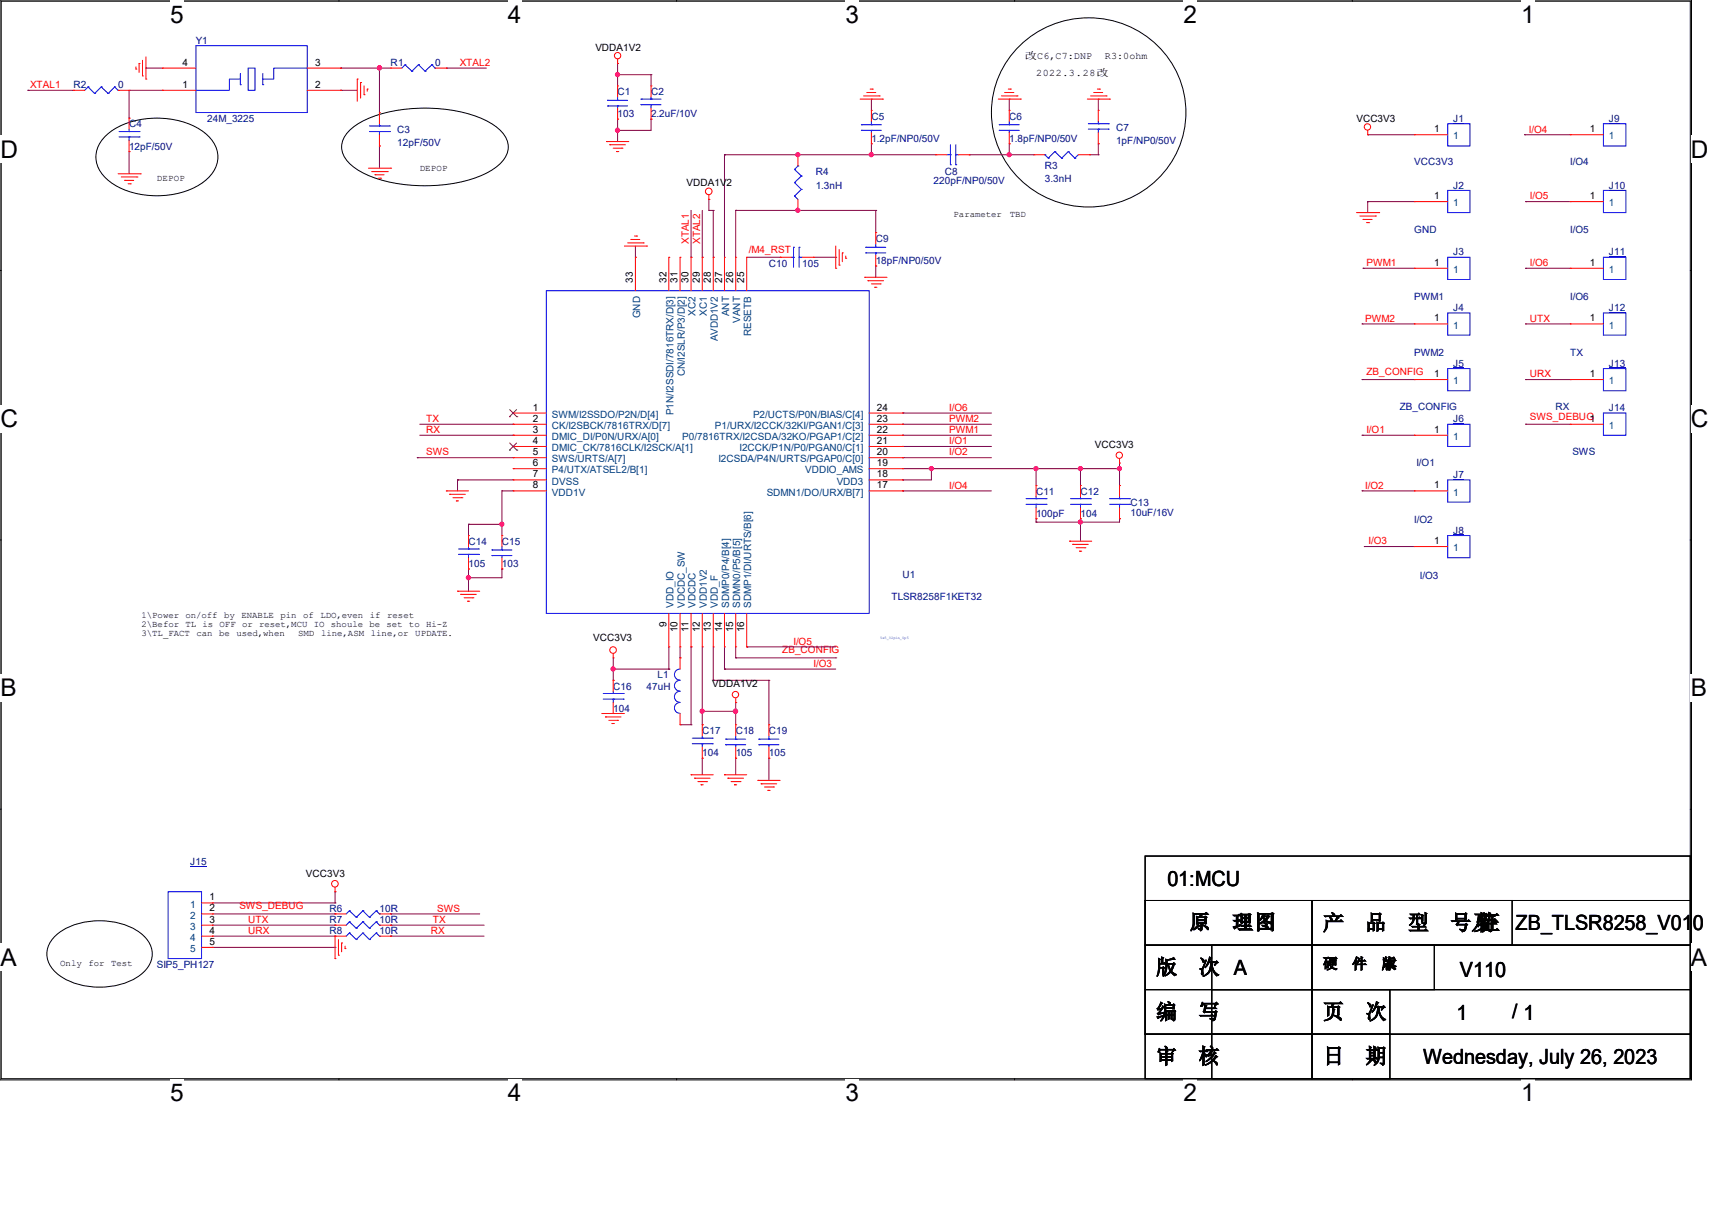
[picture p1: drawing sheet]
<svg xmlns="http://www.w3.org/2000/svg" width="297mm" height="210mm" viewBox="0 0 297 210" stroke-linecap="round" stroke-linejoin="round" font-family="sans-serif">
<path d="M0 0h293.5v187.3h-293.5zM.2 .2h293v186.9h-293z" fill="none" stroke="#000" stroke-width=".17"/>
<g fill="#fff">
<path d="M29.5 .1h2.4v4.8h-2.4z"/>
<path d="M29.5 187.2h2.4v4.7h-2.4z"/>
</g>
<path d="M58.8 0v.2M58.8 187.1v.2" fill="none" stroke="#000" stroke-width=".17"/>
<g fill="#fff">
<path d="M88.1 .1h2.4v4.8h-2.4z"/>
<path d="M88.1 187.2h2.4v4.7h-2.4z"/>
</g>
<path d="M117.4 0v.2M117.4 187.1v.2" fill="none" stroke="#000" stroke-width=".17"/>
<g fill="#fff">
<path d="M146.7 .1h2.4v4.8h-2.4z"/>
<path d="M146.7 187.2h2.4v4.7h-2.4z"/>
</g>
<path d="M176 0v.2M176 187.1v.2" fill="none" stroke="#000" stroke-width=".17"/>
<g fill="#fff">
<path d="M205.3 .1h2.4v4.8h-2.4z"/>
<path d="M205.3 187.2h2.4v4.7h-2.4z"/>
</g>
<path d="M234.6 0v.2M234.6 187.1v.2" fill="none" stroke="#000" stroke-width=".17"/>
<g fill="#fff">
<path d="M263.9 .1h2.4v4.8h-2.4z"/>
<path d="M263.9 187.2h2.4v4.7h-2.4z"/>
<path d="M.1 23.5h3v4.8h-3z"/>
<path d="M293.3 23.5h3.1v4.8h-3.1z"/>
<path d="M.1 70.2h3v4.8h-3z"/>
<path d="M293.3 70.2h3.1v4.8h-3.1z"/>
</g>
<path d="M0 46.9h.2M293.2 46.9h.3" fill="none" stroke="#000" stroke-width=".17"/>
<g fill="#fff">
<path d="M.1 117h2.8v4.7h-2.8z"/>
<path d="M293.3 117h2.9v4.7h-2.9z"/>
</g>
<path d="M0 93.6h.2M293.2 93.6h.3" fill="none" stroke="#000" stroke-width=".17"/>
<g fill="#fff">
<path d="M0 163.7h2.9v4.7h-2.9z"/>
<path d="M293.2 163.7h3v4.7h-3z"/>
</g>
<g fill="none" stroke="#000" stroke-width=".17">
<path d="M176.4 8.4a17 17 0 0 1 29 8 16.7 16.7 0 0 1-21.3 18.8 16.2 16.2 0 0 1-7.7-26.8zM18.1 23.8a13 13 0 0 1 10.6-3.2 11.1 11.1 0 0 1 8.3 4 4.8 4.8 0 0 1-1.4 6.7 14.8 14.8 0 0 1-13.7 1.7 7.7 7.7 0 0 1-5.2-4.9 4.7 4.7 0 0 1 1.4-4.3zM60.7 22.5a17.3 17.3 0 0 1 9.7-3.6 25.5 25.5 0 0 1 14.6 2.4 5.3 5.3 0 0 1 3.2 4.2 5.3 5.3 0 0 1-3.2 4.2 25.8 25.8 0 0 1-16.2 2.1 16.4 16.4 0 0 1-8.1-3.4 3.7 3.7 0 0 1 0-5.9zM0 140.3h.2M198.7 156.2h94.5v7.7h-94.5zM198.7 156.2h28.9v23.2h-28.9zM198.7 148.5h94.5v7.7h-94.5zM227.6 156.2h34.7v7.7h-34.7zM293.2 140.3h.3M9.6 162.3a12 12 0 0 1 10.3-2.4 8.5 8.5 0 0 1 6.1 3.9 4.2 4.2 0 0 1-1.8 5.4 13 13 0 0 1-13.8 0 4.2 4.2 0 0 1-.8-6.9zM198.7 171.6h94.5v7.8h-94.5zM198.7 163.9h94.5v7.7h-94.5z"/>
<path d="M198.7 179.4h94.5v7.7h-94.5zM210.2 171.6h17.4v7.8h-17.4zM210.2 179.4h17.4v7.7h-17.4zM210.2 163.9h17.4v7.7h-17.4zM227.6 163.9h21.2v7.7h-21.2zM227.6 171.6h13.5v7.8h-13.5zM227.6 179.4h13.5v7.7h-13.5z"/>
</g>
<g fill="none" stroke="#800040" stroke-width=".17">
<path d="M4.8 15.7h.1M4.8 15.7h7.9M25.3 11.8h.1M25.3 11.8h2.9M28.2 15.7h.1M28.2 15.7h-5.8v4.8M59.1 15.7h.1M59.1 11.8h.1M59.1 15.7h2.9M59.1 11.8h8.7M65.8 11.8h.1M65.8 11.8v7.7"/>
<path d="M77.4 11.8h.1M77.4 11.8h7M107.1 13h.1M107.1 11h.1M107.1 11v3.9M107.1 13h5.8M112.9 13h.1M112.9 13v1.9M151.2 17.2h.1M151.2 17.2v1.9M175.1 17.2h.1M175.1 17.2v1.9"/>
<path d="M190.5 17.2h.1M190.5 17.2v1.9M22.4 20.5h.1M22.4 26.3h.1M22.4 26.3v3.8M65.8 25.3h.1M65.8 25.3v3.9M107.1 22.6h.1M107.1 20.7h.1M107.1 20.7v3.9M112.9 20.7h.1M112.9 20.7v1.9h-5.8"/>
<path d="M119.9 36.5v8.1M121.8 36.5v8.1M123 34.6h.1M123 34.6v1.9h.7M123.7 36.5h.1M123.7 36.5v8.1M125.7 26.8h.1M125.7 26.8h36.6M125.7 26.8v17.8M127.6 36.5h.1M127.6 36.5h24.3M127.6 36.5v8.1"/>
<path d="M138.4 26.8h.1M138.4 36.5h.1M151.2 24.9h.1M151.2 26.8h.1M151.2 24.9v1.9M151.9 36.5h.1M151.9 36.5v3.8M168.1 26.8h.1M168.1 26.8h11.3M175.1 26.8h.1M175.1 24.9h.1M175.1 24.9v1.9"/>
<path d="M189 26.8h1.5M190.5 24.9h.1M190.5 26.8h.1M190.5 24.9v1.9M237.3 23.4h.1M237.3 35h.1M237.3 23.4h8.1M237.3 35h8.1M237.3 35v1.9M264.5 23.4h.1M264.5 23.4h7.9M264.7 35h.1"/>
<path d="M264.7 35h7.7M110.2 44.6h.1M110.2 42.7v1.9M119.9 44.6h.1M121.8 44.6h.1M123.7 44.6h.1M129.5 44.6h5.8M135.3 44.6h.1M141.1 44.6h3.9M145 44.6h.1M151.9 46.1h.1M151.9 46.1v2"/>
<path d="M236.3 56.2h.1M236.3 56.2h9.1M236.5 46.5h.1M236.5 46.5h8.9M264.7 46.5h.1M264.7 56.2h.1M264.7 46.5h7.7M264.7 56.2h7.7M72.4 79.4h.1M72.4 79.4h16.6M72.8 75.5h16.2M72.8 73.6h16.2"/>
<path d="M89 73.6h.1M89 75.5h.1M156.6 73.6h.1M156.6 75.5h.1M156.6 77.4h.1M156.6 79.4h.1M156.6 71.6h.1M156.6 75.5h15.4M156.6 73.6h15.4M156.6 79.4h15.4M156.6 77.4h15.4M156.6 71.6h15.4"/>
<path d="M236.3 75.5h.1M236.3 65.8h.1M236.3 75.5h9.1M236.3 65.8h9.1M264.7 65.8h.1M264.7 73.6h.1M264.7 65.8h7.7M264.7 73.6h7.7M79.4 83.2h.1M79.4 83.2v1.9M79.4 83.2h9.6M81.3 90.9h.1"/>
<path d="M81.3 98.7h.1M81.3 90.9v2M81.3 98.7v3.8M81.3 90.9h5.8M87.1 90.9h.1M87.1 98.7h.1M87.1 85.1h.1M87.1 85.1h1.9M87.1 98.7v1.5h-5.8M87.1 85.1v7.8M156.6 83.2h.1M156.6 85.1h.1"/>
<path d="M156.6 85.1h15.4M156.6 81.3h37.6M161.6 81.3h.1M161.6 81.3v1.9h-5M179.7 90h.1M179.7 90.6h.1M179.7 81.3h.1M179.7 81.3v2.9M179.7 90v.6M187.5 90.6h.1M187.5 81.3h.1M187.5 90h.1"/>
<path d="M187.5 81.3v2.9M187.5 90v3.9M194.2 81.3h.1M194.2 90h.1M194.2 84.2h.1M194.2 80.3v3.9M194.2 90v.6h-14.5M236.3 85.1h.1M236.3 85.1h9.1M236.7 94.8h.1M236.7 94.8h8.7M81.3 100.2h.1"/>
<path d="M106.4 116h.1M106.4 118h.1M106.4 114.1v3.9M106.4 116h9.6M116 116h.1M116 112.2v3.8M118 114.1h.1M118 112.2v1.9M119.9 112.2h.1M119.9 112.2v13.5M121.8 112.2v13.5M123.7 118h.1"/>
<path d="M123.7 112.2v5.8M123.7 118h9.7M125.7 116h.1M125.7 112.2v3.8M125.7 116h19.3M127.6 114.1h.1M127.6 112.2v1.9M127.6 114.1h17.4M129.5 112.2h.1M129.5 112.2h15.5M133.4 118h.1M133.4 118v7.7"/>
<path d="M145 114.1h.1M118 125.7h1.9M119.9 125.7h.1M121.8 125.7h.1M121.8 131.5h.1M121.8 123.4h.1M121.8 131.5v2.9M121.8 123.4h5.8M127.6 123.4h.1M127.6 131.5h.1M127.6 121.8h.1M127.6 121.8v3.9"/>
<path d="M127.6 131.5v2.9M133.4 131.5h.1M133.4 131.5v3.8M36.9 158.5h21.2M36.9 156.6h21.2M58.1 154.6h.1M58.1 156.6h.1M58.1 158.5h.1M58.1 154.6v2M67.8 158.5h.1M67.8 158.5h15.4M36.9 160.4h21.2"/>
<path d="M36.9 162.3h21.2M36.9 164.3h21.2M58.1 160.4h.1M58.1 162.3h.1M58.1 164.3h.1M67.8 160.4h.1M67.8 162.3h.1M67.8 160.4h16.2M67.8 162.3h16.2"/>
</g>
<g fill="#f0f" stroke="#f0f" stroke-width=".17">
<circle cx="175.1" cy="26.8" r=".36"/>
<circle cx="151.2" cy="26.8" r=".36"/>
<circle cx="138.4" cy="26.8" r=".36"/>
<circle cx="138.4" cy="36.5" r=".36"/>
<circle cx="107.1" cy="22.6" r=".36"/>
<circle cx="107.1" cy="12.9" r=".36"/>
<circle cx="65.8" cy="11.8" r=".38"/>
<circle cx="87.1" cy="90.9" r=".36"/>
<circle cx="81.3" cy="100.2" r=".36"/>
<circle cx="106.4" cy="116" r=".36"/>
<circle cx="127.6" cy="123.3" r=".38"/>
<circle cx="121.8" cy="123.3" r=".36"/>
<circle cx="194.2" cy="81.3" r=".36"/>
<circle cx="187.4" cy="90.5" r=".36"/>
<circle cx="161.6" cy="81.3" r=".36"/>
<circle cx="179.7" cy="81.3" r=".36"/>
<circle cx="187.4" cy="81.3" r=".36"/>
</g>
<g fill="none" stroke="#f00" stroke-width=".17">
<path d="M23.6 12h.1M23.6 11.6v.4M24.1 11h.1M24.1 11v1.6M24.7 13.2h.1M24.7 10.5v2.7M25.3 13.7h.1M25.3 9.9v3.8M62 13.7h.1M62 13.7v3.9M62.6 14.3h.1M62.6 14.3v2.7"/>
<path d="M63.2 16.4h.1M63.2 14.9v1.5M63.7 15.5h.1M63.7 15.5v.3M107.1 11h.1M107.1 10.2v.8M149.2 17.2h3.9M149.8 16.6h2.7M150.4 16h.1M150.4 16h1.5M151 15.5h.3M151.3 15.5h.1"/>
<path d="M152.5 16.6h.1M153.1 17.2h.1M173.2 17.2h3.8M173.7 16.6h2.7M174.3 16h.1M174.3 16h1.6M174.9 15.5h.4M175.3 15.5h.1M176.4 16.6h.1M177 17.2h.1M188.6 17.2h3.9M189.2 16.6h2.7"/>
<path d="M189.8 16h.1M189.8 16h1.5M190.4 15.5h.4M190.8 15.5h.1M191.9 16.6h.1M192.5 17.2h.1M20.5 30.1h3.8M21 30.7h2.7M21.6 31.3h.1M21.6 31.3h1.6M22.2 31.9h.4M22.6 31.9h.1"/>
<path d="M23.7 30.7h.1M24.3 30.1h.1M63.9 29.2h3.9M64.5 29.8h2.7M65.1 30.3h.1M65.1 30.3h1.5M65.7 30.9h.3M66 30.9h.1M67.2 29.8h.1M67.8 29.2h.1M105.2 24.6h.1M105.2 24.6h3.9"/>
<path d="M105.8 25.1h.1M105.8 25.1h2.7M106.4 25.7h1.5M107 26.3h.1M107 26.3h.4M107.9 25.7h.1M123 34.6h.1M123 33.8v.8M235.3 36.9h3.9M235.9 37.5h2.7M236.5 38.1h.1M236.5 38.1h1.5"/>
<path d="M237.1 38.6h.3M237.3 23.4h.1M237.3 22.6v.8M237.4 38.6h.1M238.6 37.5h.1M239.2 36.9h.1M108.3 42.7h3.9M108.9 42.1h2.7M109.5 41.5h.1M109.5 41.5h1.5M110.1 40.9h.3M110.4 40.9h.1"/>
<path d="M111.6 42.1h.1M112.2 42.7h.1M145 46.5h.1M145 42.7v3.8M145.6 46h.1M145.6 43.3v2.7M146.1 43.9h.1M146.1 43.9v1.5M146.7 44.8h.1M146.7 44.4v.4M150 48.1h.1M150 48.1h3.9"/>
<path d="M150.6 48.7h.1M150.6 48.7h2.7M151.2 49.2h1.5M151.8 49.8h.1M151.8 49.8h.3M152.7 49.2h.1M194.2 79.5v.8M77.4 85.1h.1M77.4 85.1h3.9M78 85.7h.1M78 85.7h2.7M78.6 86.3h1.5"/>
<path d="M79.2 86.9h.1M79.2 86.9h.3M80.1 86.3h.1M185.5 93.9h.1M185.5 93.9h3.9M186.1 94.4h.1M186.1 94.4h2.7M186.7 95h1.5M187.3 95.6h.1M187.3 95.6h.4M188.2 95h.1M194.2 80.3h.1"/>
<path d="M79.4 102.5h.1M79.4 102.5h3.8M79.9 103.1h.1M79.9 103.1h2.7M80.5 103.7h1.5M81.1 104.3h.1M81.1 104.3h.4M82 103.7h.1M106.4 114.1h.1M106.4 113.3v.8M104.4 123.7h.1M104.4 123.7h3.9"/>
<path d="M105 124.3h.1M105 124.3h2.7M105.6 124.9h1.5M106.2 125.5h.1M106.2 125.5h.4M107.1 124.9h.1M119.9 134.4h.1M119.9 134.4h3.8M120.5 135h.1M120.5 135h2.7M121.1 135.6h1.5M121.6 136.1h.1"/>
<path d="M121.6 136.1h.4M122.6 135.6h.1M125.7 134.4h.1M125.7 134.4h3.8M126.3 135h.1M126.3 135h2.7M126.8 135.6h1.6M127.4 136.1h.1M127.4 136.1h.4M127.6 121.8h.1M127.6 121.1v.7M128.4 135.6h.1"/>
<path d="M131.5 135.3h.1M131.5 135.3h3.8M132 135.9h.1M132 135.9h2.7M132.6 136.5h1.6M133.2 137.1h.1M133.2 137.1h.4M134.2 136.5h.1M58.1 154.6h.1M58.1 153.9v.7M58.1 166.2h.1M58.1 162.3v3.9"/>
<path d="M58.7 165.7h.1M58.7 162.9v2.8M59.3 163.5h.1M59.3 163.5v1.6M59.9 164.5h.1M59.9 164.1v.4"/>
<circle cx="107.1" cy="9.7" r=".55"/>
<circle cx="123" cy="33.2" r=".57"/>
<circle cx="237.2" cy="22" r=".55"/>
<circle cx="194.2" cy="79" r=".55"/>
<circle cx="106.4" cy="112.7" r=".57"/>
<circle cx="127.6" cy="120.5" r=".55"/>
<circle cx="58.1" cy="153.3" r=".57"/>
</g>
<path d="M251.2 83.2h3.8v3.9h-3.8z" fill="none" stroke="#00f" stroke-width=".17"/>
<path d="M252.1 83.1h1.9v.1h-1.9z" fill="#000080"/>
<path d="M65.8 19.5h.1M65.8 19.5v2M65.8 25.3h.1M65.8 23.4v1.9M272.4 46.5h.1M272.4 46.5h5.8M245.4 85.1h.1M245.4 85.1h5.8M58.1 162.3h.1M58.1 162.3h2M65.8 162.3h2M67.8 162.3h.1" fill="none" stroke="#f00" stroke-width=".17"/>
<g fill="none" stroke="#00f" stroke-width=".17">
<path d="M64.1 22.8h3.5M64.1 21.8h3.5M65.8 21.8h.1M65.8 22.8h.1M65.8 21.5v.3M65.8 22.8v.6M67.6 22.8h.1M67.6 21.8h.1M278.2 44.6h3.9v3.9h-3.9zM251.2 92.9h3.8v3.8h-3.8zM60.6 161.8h.1M60.6 161.8l-.5 .5"/>
<path d="M60.6 161.8l1.2 1.1M61.8 162.9h.1M62.9 161.8h.1M62.9 161.8l-1.1 1.1M62.9 161.8l1.2 1.1M64.1 162.9h.1M65.3 161.8h.1M65.3 161.8l-1.2 1.1M65.3 161.8l.5 .5M65.8 162.3h.1"/>
</g>
<path d="M279.1 44.5h2.9" fill="none" stroke="#000080" stroke-width=".17"/>
<path d="M252.1 92.7h1.9v.1h-1.9z" fill="#000080"/>
<g fill="none" stroke="#f00" stroke-width=".17">
<path d="M135.3 44.6h.1M135.3 44.6h2M139.2 44.6h1.9M141.1 44.6h.1M187.5 84.2h.1M187.5 90h.1M187.5 84.2v1.9M187.5 88.1v1.9M245.4 94.8h.1M245.4 94.8h5.8M58.1 158.5h.1M58.1 158.5h2"/>
<path d="M65.8 158.5h2M67.8 158.5h.1"/>
</g>
<g fill="none" stroke="#00f" stroke-width=".17">
<path d="M137.3 44.6h.4M137.7 44.6h.1M137.7 42.9h.1M137.7 42.9v3.5M138.6 42.9h.1M138.6 44.6h.1M138.6 44.6h.6M138.6 42.9v3.5M251.2 63.9h3.8v3.9h-3.8zM185.7 87.5h3.5M185.7 86.5h3.5M187.5 86.5h.1"/>
<path d="M187.5 87.5h.1M187.5 86.1v.4M187.5 87.5v.6M189.2 87.5h.1M189.2 86.5h.1M60.6 157.9h.1M60.6 157.9l-.5 .6M60.6 157.9l1.2 1.2M61.8 159.1h.1M62.9 157.9h.1M62.9 157.9l-1.1 1.2M62.9 157.9l1.2 1.2"/>
<path d="M64.1 159.1h.1M65.3 157.9h.1M65.3 157.9l-1.2 1.2M65.3 157.9l.5 .6M65.8 158.5h.1"/>
</g>
<path d="M252.1 63.8h1.9v.1h-1.9z" fill="#000080"/>
<g fill="none" stroke="#f00" stroke-width=".17">
<path d="M272.4 35h.1M272.4 35h5.8M245.4 65.8h.1M245.4 65.8h5.8M81.3 92.9h.1M81.3 98.7h.1M81.3 92.9v1.9M81.3 96.7v2M87.1 98.7h.1M87.1 92.9h.1M87.1 92.9v1.9M87.1 96.7v2"/>
<path d="M127.6 131.5h.1M127.6 125.7h.1M127.6 125.7v1.9M127.6 129.5v2"/>
</g>
<g fill="none" stroke="#00f" stroke-width=".17">
<path d="M278.2 33h3.9v3.9h-3.9zM251.2 73.6h3.8v3.8h-3.8zM79.5 96.1h3.5M79.5 95.2h3.5M81.3 95.2h.1M81.3 96.1h.1M81.3 94.8v.4M81.3 96.1v.6M83 96.1h.1M83 95.2h.1M85.3 95.4h.1M85.3 96.4h.1"/>
<path d="M85.3 95.4h3.5M85.3 96.4h3.5M87.1 96.4h.1M87.1 95.4h.1M87.1 94.8v.6M87.1 96.4v.3M125.9 128.2h.1M125.9 129.2h.1M125.9 128.2h3.5M125.9 129.2h3.5M127.6 129.2h.1M127.6 128.2h.1"/>
<path d="M127.6 127.6v.6M127.6 129.2v.3"/>
</g>
<path d="M279.1 33h2.9" fill="none" stroke="#000080" stroke-width=".17"/>
<path d="M252.1 73.4h1.9v.1h-1.9z" fill="#000080"/>
<path d="M245.4 75.5h.1M245.4 75.5h5.8M272.4 65.8h.1M272.4 65.8h5.8M58.1 160.4h.1M58.1 160.4h2M65.8 160.4h2M67.8 160.4h.1" fill="none" stroke="#f00" stroke-width=".17"/>
<g fill="none" stroke="#00f" stroke-width=".17">
<path d="M278.2 21.5h3.9v3.8h-3.9zM278.2 63.9h3.9v3.9h-3.9zM60.6 159.9h.1M60.6 159.9l-.5 .5M60.6 159.9l1.2 1.1M62.9 159.9h.1M62.9 159.9l-1.1 1.1M62.9 159.9l1.2 1.1M65.3 159.9h.1M65.3 159.9l-1.2 1.1M65.3 159.9l.5 .5M61.8 161h.1"/>
<path d="M64.1 161h.1M65.8 160.4h.1"/>
</g>
<path d="M279.1 63.8h2.9" fill="none" stroke="#000080" stroke-width=".17"/>
<path d="M279.1 21.3h1.9v.1h-1.9z" fill="#000080"/>
<path d="M67.8 11.8h.1M67.8 11.8h1.9M75.5 11.8h1.9M77.4 11.8h.1M107.1 14.9h.1M107.1 14.9v1.9M107.1 18.8v1.9M107.1 20.7h.1M272.4 23.4h.1M272.4 23.4h5.8M245.4 56.2h.1M245.4 56.2h5.8" fill="none" stroke="#f00" stroke-width=".17"/>
<g fill="none" stroke="#00f" stroke-width=".17">
<path d="M70.3 11.2h.1M70.3 11.2l-.6 .6M70.3 11.2l1.2 1.2M71.5 12.4h.1M72.6 11.2h.1M72.6 11.2l-1.1 1.2M72.6 11.2l1.1 1.2M73.7 12.4h.1M74.9 11.2h.1M74.9 11.2l-1.2 1.2M74.9 11.2l.6 .6M75.5 11.8h.1"/>
<path d="M105.4 17.4h.1M105.4 18.4h.1M105.4 17.4h3.5M105.4 18.4h3.5M107.1 18.4h.1M107.1 17.4h.1M107.1 16.8v.6M107.1 18.4v.4M251.2 21.5h3.8v3.8h-3.8zM251.2 54.3h3.8v3.8h-3.8z"/>
</g>
<path d="M252.1 21.3h1.9v.1h-1.9z" fill="#000080"/>
<g fill="none" stroke="#f00" stroke-width=".17">
<path d="M12.7 15.7h.1M12.7 15.7h2M20.5 15.7h1.9M22.4 15.7h.1M28.2 15.7h.1M28.2 11.8h.1M28.2 15.7h5.8M28.2 11.8h5.8M53.3 15.7h5.8M53.3 11.8h5.8M59.1 15.7h.1M59.1 11.8h.1"/>
<path d="M112.9 14.9h.1M112.9 14.9v1.9M112.9 18.8v1.9M151.2 19.1h.1M151.2 19.1v1.9M175.1 19.1h.1M175.1 19.1v1.9M190.5 19.1h.1M190.5 19.1v1.9M22.4 20.5h.1M22.4 26.3h.1M22.4 20.5v1.9"/>
<path d="M22.4 24.3v2M112.9 20.7h.1M138.4 36.5h.1M138.4 26.8h.1M138.4 26.8v2M138.4 34.6v1.9M151.2 24.9h.1M151.2 23v1.9M162.3 26.8h.1M162.3 26.8h2M166.2 26.8h1.9M168.1 26.8h.1"/>
<path d="M175.1 24.9h.1M175.1 23v1.9M179.4 26.8h.1M179.4 26.8h1.9M187.1 26.8h1.9M189 26.8h.1M190.5 24.9h.1M190.5 23v1.9M245.4 23.4h.1M245.4 35h.1M245.4 23.4h5.8M245.4 35h5.8"/>
<path d="M110.2 44.6h.1M110.2 44.6v5.8M116 44.6h.1M116 44.6v5.8M118 44.6h.1M118 44.6v5.8M119.9 44.6h.1M119.9 44.6v5.8M121.8 44.6h.1M121.8 44.6v5.8M123.7 44.6h.1M123.7 44.6v5.8"/>
<path d="M125.7 44.6h.1M125.7 44.6v5.8M127.6 44.6h.1M127.6 44.6v5.8M129.5 44.6h.1M129.5 44.6v5.8M151.9 46.1h.1M151.9 40.3h.1M151.9 40.3v2M151.9 44.2v1.9M245.4 46.5h.1M245.4 46.5h5.8"/>
<path d="M272.4 56.2h.1M272.4 56.2h5.8M89 71.6h.1M89 73.6h.1M89 75.5h.1M89 77.4h.1M89 79.4h.1M89 73.6h5.8M89 71.6h5.8M89 75.5h5.8M89 77.4h5.8M89 79.4h5.8"/>
<path d="M150.8 73.6h5.8M150.8 71.6h5.8M150.8 75.5h5.8M150.8 77.4h5.8M150.8 79.4h5.8M156.6 71.6h.1M156.6 73.6h.1M156.6 75.5h.1M156.6 77.4h.1M156.6 79.4h.1M272.4 73.6h.1M272.4 73.6h5.8"/>
<path d="M89 81.3h.1M89 83.2h.1M89 85.1h.1M89 81.3h5.8M89 83.2h5.8M89 85.1h5.8M150.8 81.3h5.8M150.8 83.2h5.8M150.8 85.1h5.8M156.6 85.1h.1M156.6 83.2h.1M156.6 81.3h.1"/>
<path d="M179.7 84.2h.1M179.7 90h.1M179.7 84.2v1.9M179.7 88.1v1.9M194.2 84.2h.1M194.2 90h.1M194.2 84.2v1.9M194.2 88.1v1.9M106.4 118h.1M106.4 118v1.9M116 112.2h.1M116 106.4v5.8"/>
<path d="M118 112.2h.1M118 114.1h.1M118 106.4v5.8M118 114.1v1.9M119.9 112.2h.1M119.9 106.4v5.8M121.8 112.2h.1M121.8 106.4v5.8M123.7 112.2h.1M123.7 106.4v5.8M125.7 112.2h.1M125.7 106.4v5.8"/>
<path d="M127.6 112.2h.1M127.6 106.4v5.8M129.5 112.2h.1M129.5 106.4v5.8M106.4 123.7h.1M106.4 121.8v1.9M118 125.7h.1M118 123.7v2M121.8 125.7h.1M121.8 131.5h.1M121.8 125.7v1.9M121.8 129.5v2"/>
<path d="M133.4 131.5h.1M133.4 125.7h.1M133.4 125.7v1.9M133.4 129.5v2M35 156.6h1.9M35 158.5h1.9M36.9 156.6h.1M36.9 158.5h.1M35 160.4h1.9M35 162.3h1.9M35 164.3h1.9M36.9 160.4h.1"/>
<path d="M36.9 162.3h.1M36.9 164.3h.1"/>
</g>
<g fill="none" stroke="#00f" stroke-width=".17">
<path d="M15.3 15.1h.1M15.3 15.1l-.6 .6M15.3 15.1l1.1 1.1M16.4 16.2h.1M17.6 15.1h.1M17.6 15.1l-1.2 1.1M17.6 15.1l1.2 1.1M18.8 16.2h.1M19.9 15.1h.1M19.9 15.1l-1.1 1.1M19.9 15.1l.6 .6M20.5 15.7h.1"/>
<path d="M34 7.9h19.3v11.6h-19.3zM41.7 14.7h.1M41.7 13.7h-1.9v2h-5.8M41.7 12.7v2M43.1 11.8h1.1v3.9h-1.1zM45.6 14.7h.1M45.6 12.7v2M53.3 11.8h-5.8v1.9h-1.9M111.2 18.2h.1M111.2 17.2h.1M111.2 18.2h3.5M111.2 17.2h3.5"/>
<path d="M112.9 17.2h.1M112.9 18.2h.1M112.9 16.8v.4M112.9 18.2v.6M20.7 23.7h3.4M20.7 22.8h3.4M22.4 22.8h.1M22.4 23.7h.1M22.4 22.4v.4M22.4 23.7v.6M24.1 23.7h.1M24.1 22.8h.1"/>
<path d="M137.8 34h.1M137.8 31.7h.1M137.8 29.4h.1M137.8 34l.6 .6M137.8 31.7l1.2 1.2M137.8 29.4l1.2 1.1M138.4 28.8h.1M138.4 28.8l-.6 .6M139 32.9h.1M139 30.5h.1M139 32.9l-1.2 1.1M139 30.5l-1.2 1.2"/>
<path d="M149.4 21.6h.1M149.4 22.6h.1M149.4 21.6h3.5M149.4 22.6h3.5M151.2 22.6h.1M151.2 21.6h.1M151.2 21v.6M151.2 22.6v.4M164.3 26.8h.6M164.9 28.6h.1M164.9 26.8h.1M164.9 25.1v3.5"/>
<path d="M165.8 26.8h.1M165.8 28.6h.1M165.8 26.8h.4M165.8 25.1v3.5M173.4 21.6h.1M173.4 22.6h.1M173.4 21.6h3.4M173.4 22.6h3.4M175.1 22.6h.1M175.1 21.6h.1M175.1 21v.6M175.1 22.6v.4"/>
<path d="M181.3 26.8h.1M181.3 26.8l.6 .6M181.9 27.4h.1M183 26.3h.1M183 26.3l1.2 1.1M183 26.3l-1.1 1.1M184.2 27.4h.1M185.3 26.3h.1M185.3 26.3l1.2 1.1M185.3 26.3l-1.1 1.1M186.5 27.4h.1M187.1 26.8l-.6 .6"/>
<path d="M188.8 22.4h3.5M188.8 21.5h3.5M190.5 21.5h.1M190.5 22.4h.1M190.5 21v.5M190.5 22.4v.6M192.3 22.4h.1M192.3 21.5h.1M251.2 33h3.8v3.9h-3.8zM94.8 50.4h56v56h-56zM150.2 42.9h.1M150.2 43.9h.1"/>
<path d="M150.2 42.9h3.5M150.2 43.9h3.5M151.9 43.9h.1M151.9 42.9h.1M151.9 42.3v.6M151.9 43.9v.3M251.2 44.6h3.8v3.9h-3.8zM278.2 54.3h3.9v3.8h-3.9zM278.2 71.6h3.9v3.9h-3.9zM178 87.5h3.5M178 86.5h3.5M179.7 86.5h.1"/>
<path d="M179.7 87.5h.1M179.7 86.1v.4M179.7 87.5v.6M181.5 87.5h.1M181.5 86.5h.1M192.5 87.5h3.5M192.5 86.5h3.5M194.2 86.5h.1M194.2 87.5h.1M194.2 86.1v.4M194.2 87.5v.6M196 87.5h.1"/>
<path d="M196 86.5h.1M106.4 119.9v.4M118 119.9a.95 .95 0 0 0-1 .9 .95 .95 0 0 0 1 1M118 116a.95 .95 0 0 0-1 1 .95 .95 0 0 0 1 .9M118 118a.93 .93 0 0 0-1 .9 .93 .93 0 0 0 1 .9M104.6 121.2h3.5M104.6 120.3h3.5M106.4 120.3h.1M106.4 121.2h.1M106.4 121.2v.6M108.1 121.2h.1M108.1 120.3h.1"/>
<path d="M118 121.8a.93 .93 0 0 0-1 1 .93 .93 0 0 0 1 .9M120.1 129h3.5M120.1 128h3.5M121.8 128h.1M121.8 129h.1M121.8 127.6v.4M121.8 129v.5M123.6 129h.1M123.6 128h.1M131.7 128.2h.1M131.7 129.2h.1M131.7 128.2h3.4"/>
<path d="M131.7 129.2h3.4M133.4 129.2h.1M133.4 128.2h.1M133.4 127.6v.6M133.4 129.2v.3M29.2 154.6h5.8v11.6h-5.8z"/>
</g>
<path d="M279.1 54.2h2.9M33 150.3h2.9" fill="none" stroke="#000080" stroke-width=".17"/>
<path d="M88.4 72.3h.1M88.4 78.1h.1M88.4 71l1.3 1.3M88.4 76.8l1.3 1.3M89.6 71l-1.2 1.3M89.6 76.8l-1.2 1.3M89.7 72.3h.1M89.7 78.1h.1" fill="none" stroke="#804000" stroke-width=".17"/>
<g fill="#f0f" stroke="#f0f" stroke-width=".17">
<circle cx="175.1" cy="26.8" r=".36"/>
<circle cx="151.2" cy="26.8" r=".36"/>
<circle cx="138.4" cy="26.8" r=".36"/>
<circle cx="138.4" cy="36.5" r=".36"/>
<circle cx="107.1" cy="22.6" r=".36"/>
<circle cx="107.1" cy="12.9" r=".36"/>
<circle cx="65.8" cy="11.8" r=".38"/>
<circle cx="87.1" cy="90.9" r=".36"/>
<circle cx="81.3" cy="100.2" r=".36"/>
<circle cx="106.4" cy="116" r=".36"/>
<circle cx="127.6" cy="123.3" r=".38"/>
<circle cx="121.8" cy="123.3" r=".36"/>
<circle cx="194.2" cy="81.3" r=".36"/>
<circle cx="187.4" cy="90.5" r=".36"/>
<circle cx="161.6" cy="81.3" r=".36"/>
<circle cx="179.7" cy="81.3" r=".36"/>
<circle cx="187.4" cy="81.3" r=".36"/>
</g>
<g font-size="4.2">
<text x="29.5" y="3.9">5</text>
<text x="88.1" y="3.9">4</text>
<text x="146.7" y="3.9">3</text>
<text x="205.3" y="3.9">2</text>
<text x="263.9" y="3.9">1</text>
<text x=".1" y="27.3">D</text>
<text x="293.3" y="27.3">D</text>
<text x=".1" y="74">C</text>
<text x="293.3" y="74">C</text>
<text x=".1" y="120.8">B</text>
<text x="293.3" y="120.8">B</text>
<text x=".1" y="167.5">A</text>
<text x="293.3" y="167.5">A</text>
<text x="29.5" y="191">5</text>
<text x="88.1" y="191">4</text>
<text x="146.7" y="191">3</text>
<text x="205.3" y="191">2</text>
<text x="263.9" y="191">1</text>
</g>
<g font-size="3.6">
<text x="202.5" y="153.7">01:MCU</text>
<text x="229.5" y="161.2">产</text>
<text x="236.9" y="161.2">品</text>
<text x="244.3" y="161.2">型</text>
<text x="251.6" y="161.2">号及</text>
<text x="256.1" y="161.2">特</text>
<text x="256.5" y="161.2">征</text>
<text x="262.9" y="161.2">ZB_TLSR8258_V010</text>
<text x="200.6" y="169">版</text>
<text x="207.9" y="169">次 A</text>
<text x="253.3" y="169.5">V110</text>
<text x="200.6" y="176.7">编</text>
<text x="207.9" y="176.7">写</text>
<text x="229.5" y="176.7">页</text>
<text x="236.9" y="176.7">次</text>
<text x="252.7" y="176.8">1</text>
<text x="200.6" y="184.4">审</text>
<text x="207.9" y="184.4">核</text>
<text x="229.5" y="184.4">日</text>
<text x="236.9" y="184.4">期</text>
<text x="246.9" y="184.5">Wednesday, July 26, 2023</text>
</g>
<g font-size="3.4">
<text x="206.4" y="161">原</text>
<text x="213.8" y="161">理图</text>
<text x="262.3" y="176.6">/ 1</text>
</g>
<g font-size="2.5">
<text x="229.5" y="168">硬</text>
<text x="234.6" y="168">件</text>
<text x="239.7" y="168">版</text>
<text x="239.8" y="168">本</text>
</g>
<g font-size="1.7">
<text x="31.7" y="11.4">4</text>
<text x="54.7" y="11.4">3</text>
<text x="103.3" y="8.8">VDDA1V2</text>
<text x="177.8" y="10.3">改C6,C7:DNP</text>
<text x="191.7" y="10.3">R3:0ohm</text>
<text x="31.7" y="15.2">1</text>
<text x="54.7" y="15.2">2</text>
<text x="179.7" y="13.2">2022.3.28改</text>
<text x="235.3" y="21.1">VCC3V3</text>
<text x="248.8" y="22.9">1</text>
<text x="275.8" y="22.9">1</text>
<text x="119.1" y="32.3">VDDA1V2</text>
<text x="248.8" y="34.5">1</text>
<text x="275.8" y="34.5">1</text>
<text x="248.8" y="46.1">1</text>
<text x="275.8" y="46.1">1</text>
<text x="109.8" y="49.1" transform="rotate(-90 109.8 49.1)">33</text>
<text x="115.6" y="49.1" transform="rotate(-90 115.6 49.1)">32</text>
<text x="117.6" y="49.1" transform="rotate(-90 117.6 49.1)">31</text>
<text x="119.5" y="49.1" transform="rotate(-90 119.5 49.1)">30</text>
<text x="121.4" y="49.1" transform="rotate(-90 121.4 49.1)">29</text>
<text x="123.3" y="49.1" transform="rotate(-90 123.3 49.1)">28</text>
<text x="125.3" y="49.1" transform="rotate(-90 125.3 49.1)">27</text>
<text x="127.2" y="49.1" transform="rotate(-90 127.2 49.1)">26</text>
<text x="129.1" y="49.1" transform="rotate(-90 129.1 49.1)">25</text>
<text x="248.8" y="55.8">1</text>
<text x="275.8" y="55.8">1</text>
<text x="248.8" y="65.4">1</text>
<text x="275.8" y="65.4">1</text>
<text x="92.5" y="71.2">1</text>
<text x="152.1" y="71.2">24</text>
<text x="92.5" y="73.2">2</text>
<text x="92.5" y="75.1">3</text>
<text x="92.5" y="77">4</text>
<text x="152.1" y="73.2">23</text>
<text x="152.1" y="75.1">22</text>
<text x="152.1" y="77">21</text>
<text x="189.9" y="77.7">VCC3V3</text>
<text x="248.8" y="75.1">1</text>
<text x="92.5" y="78.9">5</text>
<text x="92.5" y="80.9">6</text>
<text x="92.5" y="82.8">7</text>
<text x="152.1" y="82.8">18</text>
<text x="152.1" y="78.9">20</text>
<text x="152.1" y="80.9">19</text>
<text x="92.5" y="84.7">8</text>
<text x="152.1" y="84.7">17</text>
<text x="248.8" y="84.7">1</text>
<text x="248.8" y="94.4">1</text>
<text x="102.9" y="111.1">VCC3V3</text>
<text x="115.6" y="108.7" transform="rotate(-90 115.6 108.7)">9</text>
<text x="117.6" y="109.7" transform="rotate(-90 117.6 109.7)">10</text>
<text x="119.5" y="109.7" transform="rotate(-90 119.5 109.7)">11</text>
<text x="121.4" y="109.7" transform="rotate(-90 121.4 109.7)">12</text>
<text x="123.3" y="109.7" transform="rotate(-90 123.3 109.7)">13</text>
<text x="125.3" y="109.7" transform="rotate(-90 125.3 109.7)">14</text>
<text x="127.2" y="109.7" transform="rotate(-90 127.2 109.7)">15</text>
<text x="129.1" y="109.7" transform="rotate(-90 129.1 109.7)">16</text>
<text x="123.6" y="119.2">VDDA1V2</text>
<text x="53.1" y="152">VCC3V3</text>
<text x="36.3" y="156.2">1</text>
<text x="36.3" y="158.1">2</text>
<text x="36.3" y="160">3</text>
<text x="36.3" y="161.9">4</text>
<text x="36.3" y="163.9">5</text>
</g>
<g font-size="1.7" fill="#000080">
<text x="34" y="7.6">Y1</text>
<text x="67.8" y="11.5">R1</text>
<text x="75.5" y="11.5">0</text>
<text x="12.7" y="15.3">R2</text>
<text x="20.5" y="15.3">0</text>
<text x="107.1" y="16.5">C1</text>
<text x="112.9" y="16.5">C2</text>
<text x="22.4" y="22.1">C4</text>
<text x="35.9" y="21.1">24M_3225</text>
<text x="68.9" y="23.1">C3</text>
<text x="107.1" y="20.4">103</text>
<text x="112.9" y="20.4">2.2uF/10V</text>
<text x="151.2" y="20.7">C5</text>
<text x="175.1" y="20.7">C6</text>
<text x="193.6" y="22.6">C7</text>
<text x="252.1" y="21.1">J1</text>
<text x="279.1" y="21.1">J9</text>
<text x="22.4" y="25.9">12pF/50V</text>
<text x="68.9" y="25.4">12pF/50V</text>
<text x="151.2" y="24.6">1.2pF/NP0/50V</text>
<text x="175.1" y="24.6">1.8pF/NP0/50V</text>
<text x="181.3" y="29.3">R3</text>
<text x="193.6" y="25">1pF/NP0/50V</text>
<text x="245.4" y="28.7">VCC3V3</text>
<text x="272.4" y="28.7">I/O4</text>
<text x="141.5" y="30.4">R4</text>
<text x="141.5" y="32.7">1.3nH</text>
<text x="162" y="31.9">220pF/NP0/50V</text>
<text x="163.9" y="30.4">C8</text>
<text x="181.3" y="31.5">3.3nH</text>
<text x="252.1" y="32.7">J2</text>
<text x="279.1" y="32.7">J10</text>
<text x="151.9" y="42">C9</text>
<text x="245.4" y="40.4">GND</text>
<text x="272.4" y="40.4">I/O5</text>
<text x="133.4" y="46.2">C10</text>
<text x="139.2" y="46.2">105</text>
<text x="151.9" y="45.8">18pF/NP0/50V</text>
<text x="252.1" y="44.3">J3</text>
<text x="279.1" y="44.3">J11</text>
<text x="245.4" y="52">PWM1</text>
<text x="252.1" y="53.9">J4</text>
<text x="272.4" y="52">I/O6</text>
<text x="279.1" y="53.9">J12</text>
<text x="245.4" y="61.7">PWM2</text>
<text x="252.1" y="63.6">J5</text>
<text x="272.4" y="61.7">TX</text>
<text x="279.1" y="63.6">J13</text>
<text x="242.9" y="71.1">ZB_CONFIG</text>
<text x="269.9" y="71.1">RX</text>
<text x="279.1" y="71.3">J14</text>
<text x="252.1" y="73.2">J6</text>
<text x="245.7" y="80.8">I/O1</text>
<text x="252.1" y="82.9">J7</text>
<text x="272.8" y="78.8">SWS</text>
<text x="179.7" y="89.7">100pF</text>
<text x="179.7" y="85.8">C11</text>
<text x="187.4" y="85.8">C12</text>
<text x="187.4" y="89.7">104</text>
<text x="196.1" y="87.7">C13</text>
<text x="196.1" y="89.4">10uF/16V</text>
<text x="81.3" y="94.5">C14</text>
<text x="87.1" y="94.5">C15</text>
<text x="245.4" y="90.6">I/O2</text>
<text x="252.1" y="92.5">J8</text>
<text x="81.3" y="98.3">105</text>
<text x="87.1" y="98.3">103</text>
<text x="156.6" y="100.3">U1</text>
<text x="246.3" y="100.5">I/O3</text>
<text x="154.6" y="104.1">TLSR8258F1KET32</text>
<text x="106.4" y="119.6">C16</text>
<text x="112.2" y="119.6">47uH</text>
<text x="114.1" y="117.6">L1</text>
<text x="106.4" y="123.4">104</text>
<text x="121.8" y="127.3">C17</text>
<text x="121.8" y="131.1">104</text>
<text x="127.6" y="127.3">C18</text>
<text x="127.6" y="131.1">105</text>
<text x="133.4" y="127.3">C19</text>
<text x="133.4" y="131.1">105</text>
<text x="33" y="150.1">J15</text>
<text x="57.1" y="158.2">R6</text>
<text x="57.1" y="160.1">R7</text>
<text x="65.8" y="158.2">10R</text>
<text x="65.8" y="160.1">10R</text>
<text x="27.2" y="167.8">SIP5_PH127</text>
<text x="57.1" y="162">R8</text>
<text x="65.8" y="162">10R</text>
</g>
<g font-size="1.7" fill="#f00">
<text x="79.8" y="11.4">XTAL2</text>
<text x="5.2" y="15.3">XTAL1</text>
<text x="265.3" y="23">I/O4</text>
<text x="265.4" y="34.6">I/O5</text>
<text x="119.5" y="42.3" transform="rotate(-90 119.5 42.3)">XTAL1</text>
<text x="121.5" y="42.3" transform="rotate(-90 121.5 42.3)">XTAL2</text>
<text x="129.9" y="43.8">/M4_RST</text>
<text x="237.1" y="46.1">PWM1</text>
<text x="265.4" y="46.1">I/O6</text>
<text x="236.8" y="55.8">PWM2</text>
<text x="265.4" y="55.8">UTX</text>
<text x="237.1" y="65">ZB_CONFIG</text>
<text x="265.4" y="65.4">URX</text>
<text x="164.7" y="71.2">I/O6</text>
<text x="74" y="73.2">TX</text>
<text x="74" y="75.1">RX</text>
<text x="164.7" y="73.2">PWM2</text>
<text x="164.7" y="75.1">PWM1</text>
<text x="164.7" y="77">I/O1</text>
<text x="237.1" y="75.1">I/O1</text>
<text x="265.4" y="72.8">SWS_DEBUG1</text>
<text x="74" y="79">SWS</text>
<text x="164.7" y="79">I/O2</text>
<text x="164.7" y="84.7">I/O4</text>
<text x="236.8" y="84.7">I/O2</text>
<text x="237.4" y="94.4">I/O3</text>
<text x="135.7" y="113.3">ZB_CONFIG</text>
<text x="137.7" y="111.8">I/O5</text>
<text x="141.1" y="115.7">I/O3</text>
<text x="41.5" y="157.7">SWS_DEBUG</text>
<text x="43.1" y="160.1">UTX</text>
<text x="43.1" y="162">URX</text>
<text x="74.7" y="162">RX</text>
<text x="75.1" y="160.1">TX</text>
<text x="75.9" y="158.1">SWS</text>
</g>
<g font-size="1.7" fill="#004080">
<text x="252.1" y="24.2">1</text>
<text x="279.1" y="24.2">1</text>
<text x="252.1" y="35.8">1</text>
<text x="279.1" y="35.8">1</text>
<text x="252.1" y="47.3">1</text>
<text x="279.1" y="47.3">1</text>
<text x="111" y="55.2" transform="rotate(-90 111 55.2)">GND</text>
<text x="120.7" y="54.7" transform="rotate(-90 120.7 54.7)">XC2</text>
<text x="122.6" y="54.7" transform="rotate(-90 122.6 54.7)">XC1</text>
<text x="124.5" y="59.2" transform="rotate(-90 124.5 59.2)">AVDD1V2</text>
<text x="126.5" y="54.8" transform="rotate(-90 126.5 54.8)">ANT</text>
<text x="128.4" y="56" transform="rotate(-90 128.4 56)">VANT</text>
<text x="130.3" y="58.2" transform="rotate(-90 130.3 58.2)">RESETB</text>
<text x="252.1" y="57">1</text>
<text x="279.1" y="57">1</text>
<text x="118.8" y="65.3" transform="rotate(-90 118.8 65.3)">CN/I2SLR/P3/D[2]</text>
<text x="252.1" y="66.6">1</text>
<text x="279.1" y="66.6">1</text>
<text x="95.8" y="72.4">SWM/I2SSDO/P2N/D[4]</text>
<text x="95.8" y="74.4">CK/I2SBCK/7816TRX/D[7]</text>
<text x="95.8" y="76.3">DMIC_DI/P0N/URX/A[0]</text>
<text x="116.8" y="72" transform="rotate(-90 116.8 72)">P1N/I2SSDI/7816TRX/D[3]</text>
<text x="118.4" y="76.3">P0/7816TRX/I2CSDA/32KO/PGAP1/C[2]</text>
<text x="124" y="74.4">P1/URX/I2CCK/32KI/PGAN1/C[3]</text>
<text x="130.6" y="72.4">P2/UCTS/P0N/BIAS/C[4]</text>
<text x="252.1" y="76.3">1</text>
<text x="279.1" y="74.4">1</text>
<text x="95.8" y="78.2">DMIC_CK/7816CLK/I2SCK/A[1]</text>
<text x="95.8" y="80.2">SWS/URTS/A[7]</text>
<text x="95.8" y="82.1">P4/UTX/ATSEL2/B[1]</text>
<text x="124.6" y="80.2">I2CSDA/P4N/URTS/PGAP0/C[0]</text>
<text x="128.3" y="78.2">I2CCK/P1N/P0/PGAN0/C[1]</text>
<text x="139.7" y="82.1">VDDIO_AMS</text>
<text x="95.8" y="84">DVSS</text>
<text x="95.8" y="85.9">VDD1V</text>
<text x="133" y="85.9">SDMN1/DO/URX/B[7]</text>
<text x="145.2" y="84">VDD3</text>
<text x="252.1" y="85.9">1</text>
<text x="252.1" y="95.6">1</text>
<text x="116.8" y="105.4" transform="rotate(-90 116.8 105.4)">VDD_IO</text>
<text x="118.8" y="105.4" transform="rotate(-90 118.8 105.4)">VDCDC_SW</text>
<text x="120.7" y="105.4" transform="rotate(-90 120.7 105.4)">VDCDC</text>
<text x="122.6" y="105.4" transform="rotate(-90 122.6 105.4)">VDD1V2</text>
<text x="124.5" y="105.4" transform="rotate(-90 124.5 105.4)">VDD_F</text>
<text x="126.5" y="105.4" transform="rotate(-90 126.5 105.4)">SDMP0/P4/B[4]</text>
<text x="128.4" y="105.4" transform="rotate(-90 128.4 105.4)">SDMN0/P5/B[5]</text>
<text x="130.3" y="105.4" transform="rotate(-90 130.3 105.4)">SDMP1/DI/URTS/B[6]</text>
<text x="33" y="157.4">1</text>
<text x="33" y="159.3">2</text>
<text x="33" y="161.2">3</text>
<text x="33" y="163.1">4</text>
<text x="33" y="165.1">5</text>
</g>
<g font-size="1.6">
<text x="72.8" y="29.6">DEPOP</text>
<text x="27.2" y="31.4">DEPOP</text>
<text x="165.4" y="37.7">Parameter</text>
<text x="175.2" y="37.7">TBD</text>
<text x="24.6" y="107.2">1\Power on/off</text>
<text x="38.9" y="107.2">by</text>
<text x="41.9" y="107.2">ENABLE</text>
<text x="48.6" y="107.2">pin</text>
<text x="52.6" y="107.2">of</text>
<text x="55.6" y="107.2">LDO,even</text>
<text x="64.2" y="107.2">if</text>
<text x="67.2" y="107.2">reset</text>
<text x="24.6" y="108.8">2\Befor TL</text>
<text x="24.6" y="110.4">3\TL_FACT</text>
<text x="34.1" y="110.4">can</text>
<text x="35.1" y="108.8">is</text>
<text x="38" y="110.4">be</text>
<text x="38.1" y="108.8">OFF or</text>
<text x="41" y="110.4">used,when</text>
<text x="45" y="108.8">reset,MCU</text>
<text x="51.7" y="110.4">SMD</text>
<text x="54.4" y="108.8">IO shoule be set</text>
<text x="55.7" y="110.4">line,ASM</text>
<text x="64.3" y="110.4">line,or</text>
<text x="70.9" y="108.8">to Hi-Z</text>
<text x="72" y="110.4">UPDATE.</text>
<text x="10.5" y="167.5">Only</text>
<text x="15.3" y="167.5">for</text>
<text x="19.3" y="167.5">Test</text>
</g>
<text font-size=".6" fill="#00f" x="152.7" y="110.8">5x5_32pin_0p5</text>
</svg>
